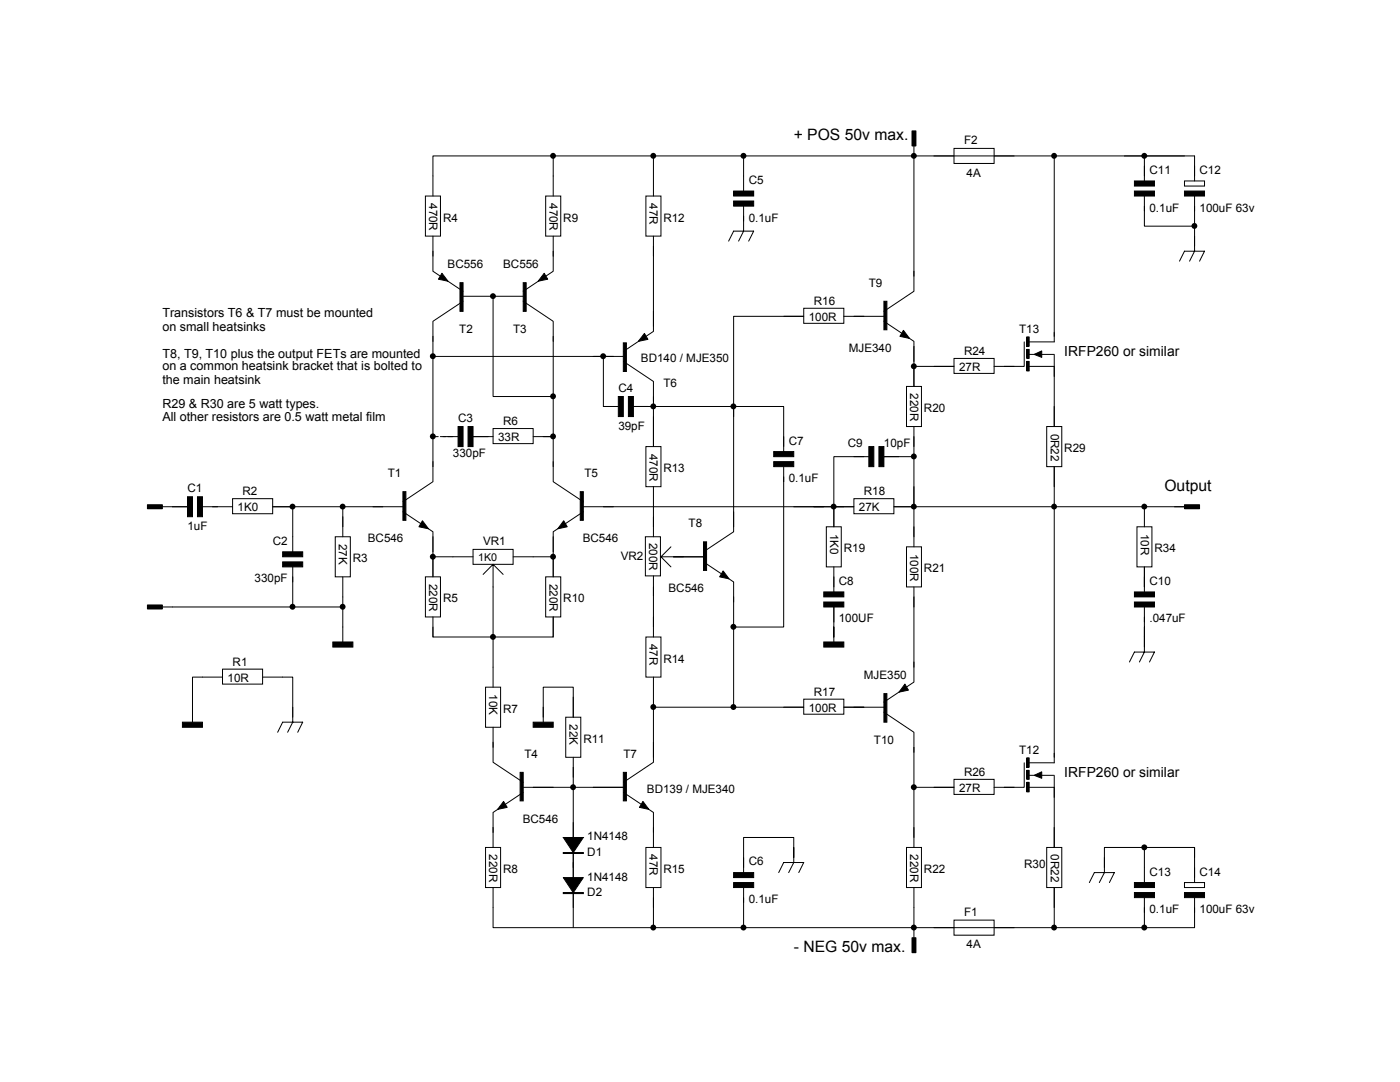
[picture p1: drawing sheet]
<svg xmlns="http://www.w3.org/2000/svg" width="279mm" height="216mm" viewBox="0 0 279 216" stroke-linecap="round" stroke-linejoin="round" font-family="sans-serif">
<path d="M110.4 31.1v4M236.4 31.1h-150v4" fill="none" stroke="#000" stroke-width=".2"/>
<circle cx="110.4" cy="31.1" r=".59" fill="#000"/>
<path d="M84.9 39.1h3v8h-3z" fill-rule="evenodd" fill="#fff" stroke="#000" stroke-width=".2"/>
<path d="M86.4 35.1v4M86.4 47.1v4" fill="none" stroke="#000" stroke-width=".2"/>
<path d="M108.9 39.1h3v8h-3z" fill-rule="evenodd" fill="#fff" stroke="#000" stroke-width=".2"/>
<path d="M110.4 35.1v4M86.4 50.1v4l6 4M92.4 59.1h12M98.4 59.1v20h12M110.4 50.1v4l-6 4M110.4 47.1v4M86.4 67.1v26M86.4 71.1h36M92.4 60.1l-6 4v4M104.4 60.1l6 4v4M110.4 67.1v26" fill="none" stroke="#000" stroke-width=".2"/>
<g fill="#000">
<circle cx="98.4" cy="59.1" r=".59"/>
<circle cx="110.4" cy="79.1" r=".59"/>
</g>
<g fill="#000" stroke="#000" stroke-width=".2">
<path d="M88.2 54.5l1.2 1.6-1.9-.4zM108.6 54.5l.7 1.2-1.9 .4z"/>
<path d="M91.8 56.4h.6v5.7h-.6z" fill-rule="evenodd"/>
<path d="M104.4 56.4h.6v5.7h-.6z" fill-rule="evenodd"/>
</g>
<path d="M98.4 85.5h8v3h-8z" fill-rule="evenodd" fill="#fff" stroke="#000" stroke-width=".2"/>
<path d="M88.4 87.1h3M94.4 87.1h4M106.4 87.1h4" fill="none" stroke="#000" stroke-width=".2"/>
<g fill="#000" stroke="#000" stroke-width=".2">
<path d="M91.4 85.1h1v4h-1z" fill-rule="evenodd"/>
<path d="M93.4 85.1h1v4h-1z" fill-rule="evenodd"/>
</g>
<g fill="#000">
<circle cx="86.4" cy="71.1" r=".59"/>
<circle cx="86.4" cy="87.1" r=".59"/>
<circle cx="110.4" cy="87.1" r=".59"/>
</g>
<path d="M94.4 109.6h8v3h-8z" fill-rule="evenodd" fill="#fff" stroke="#000" stroke-width=".2"/>
<g fill="none" stroke="#000" stroke-width=".2">
<path d="M86.4 92.1v4l-6 4M110.4 92.1v4l6 4M74.4 101.1h6M80.4 102.1l6 4v4M86.4 111.1h8M86.4 107.1v10M98.4 112.6l-2 2M98.4 112.6l2 2M98.4 112.6v4.5M102.4 111.1h8M110.4 107.1v10M116.4 102.1l-6 4v4"/>
<path d="M116.4 101.1h6"/>
</g>
<g fill="#000" stroke="#000" stroke-width=".2">
<path d="M84.3 103.9l1.2 1.6-1.9-.4zM112.5 103.9l.7 1.2-1.9 .4z"/>
<path d="M80.4 98.1h.6v5.7h-.6z" fill-rule="evenodd"/>
<path d="M115.8 98.1h.6v5.7h-.6z" fill-rule="evenodd"/>
</g>
<path d="M108.9 115.1h3v8h-3z" fill-rule="evenodd" fill="#fff" stroke="#000" stroke-width=".2"/>
<path d="M98.4 117.1v16M110.4 111.1v4M86.4 125.1v2h24v-4v4" fill="none" stroke="#000" stroke-width=".2"/>
<g fill="#000">
<circle cx="86.4" cy="111.1" r=".59"/>
<circle cx="110.4" cy="111.1" r=".59"/>
<circle cx="98.4" cy="127.1" r=".59"/>
</g>
<path d="M96.9 137.1h3v8h-3z" fill-rule="evenodd" fill="#fff" stroke="#000" stroke-width=".2"/>
<path d="M98.4 133.1v4M98.4 148.1v4l6 4M98.4 145.1v4M104.4 158.1l-6 4v4M104.4 157.1h6" fill="none" stroke="#000" stroke-width=".2"/>
<g fill="#000" stroke="#000" stroke-width=".2">
<path d="M100.5 159.9l.7 1.2-1.9 .4z"/>
<path d="M103.8 154.1h.6v5.7h-.6z" fill-rule="evenodd"/>
</g>
<path d="M96.9 169.1h3v8h-3z" fill-rule="evenodd" fill="#fff" stroke="#000" stroke-width=".2"/>
<path d="M98.4 177.1v8h140M98.4 165.1v4M114.4 164.1v17" fill="none" stroke="#000" stroke-width=".2"/>
<g fill="#000" stroke="#000" stroke-width=".2">
<path d="M112.4 175.1h4l-2 3zM112.4 167.1h4l-2 3z"/>
<path d="M112.4 178.1h4v.2h-4z" fill-rule="evenodd"/>
<path d="M112.4 170.1h4v.2h-4z" fill-rule="evenodd"/>
</g>
<circle cx="114.4" cy="157.1" r=".59" fill="#000"/>
<path d="M66.9 107.1h3v8h-3z" fill-rule="evenodd" fill="#fff" stroke="#000" stroke-width=".2"/>
<path d="M58.4 107.1v3M58.4 113.1v3M68.4 103.1v4M68.4 115.1v4" fill="none" stroke="#000" stroke-width=".2"/>
<g fill="#000" stroke="#000" stroke-width=".2">
<path d="M56.4 110.1h4v1h-4z" fill-rule="evenodd"/>
<path d="M56.4 112.1h4v1h-4z" fill-rule="evenodd"/>
</g>
<path d="M46.4 99.5h8v3h-8z" fill-rule="evenodd" fill="#fff" stroke="#000" stroke-width=".2"/>
<g fill="none" stroke="#000" stroke-width=".2">
<path d="M29.4 100.7h3v.8h-3zM31.9 101.1h6.5M42.4 101.1h4M54.4 101.1h22M58.4 115.1v6h10M58.4 101.1v6M68.4 101.1v4M68.4 119.1v9M29.4 120.7h3v.8h-3zM31.9 121.1h26.5M106.4 157.1h18M124.4 158.1l6 4v4"/>
<path d="M130.4 148.1v4l-6 4"/>
</g>
<g fill="#000">
<circle cx="58.4" cy="101.1" r=".59"/>
<circle cx="68.4" cy="101.1" r=".58"/>
<circle cx="58.4" cy="121.1" r=".59"/>
<circle cx="68.4" cy="121.1" r=".59"/>
<circle cx="130.4" cy="185.1" r=".59"/>
</g>
<path d="M29.4 100.7h3v.8h-3zM29.4 120.7h3v.8h-3z" fill="#000"/>
<g fill="#000" stroke="#000" stroke-width=".2">
<path d="M128.3 159.9l1.2 1.6-1.9-.4z"/>
<path d="M66.4 128.1h4v1h-4z" fill-rule="evenodd"/>
<path d="M124.4 154.1h.6v5.7h-.6z" fill-rule="evenodd"/>
</g>
<path d="M112.9 143.1h3v8h-3z" fill-rule="evenodd" fill="#fff" stroke="#000" stroke-width=".2"/>
<path d="M114.4 139.1v4v-6h-6v6M108.4 141.1v3M114.4 151.1v34" fill="none" stroke="#000" stroke-width=".2"/>
<path d="M106.4 144.1h4v1h-4z" fill-rule="evenodd" fill="#000" stroke="#000" stroke-width=".2"/>
<path d="M128.9 39.1h3v8h-3z" fill-rule="evenodd" fill="#fff" stroke="#000" stroke-width=".2"/>
<path d="M130.4 35.1v4M130.4 47.1v4M118.4 71.1h6M120.4 71.1v10h2M124.4 72.1l6 4v4M130.4 62.1v4l-6 4M130.4 79.1v6M120.4 81.1h3M126.4 81.1h4" fill="none" stroke="#000" stroke-width=".2"/>
<g fill="#000" stroke="#000" stroke-width=".2">
<path d="M128.6 66.5l.7 1.2-1.9 .4z"/>
<path d="M123.4 79.1h1v4h-1z" fill-rule="evenodd"/>
<path d="M124.4 68.4h.6v5.7h-.6z" fill-rule="evenodd"/>
<path d="M125.4 79.1h1v4h-1z" fill-rule="evenodd"/>
</g>
<g fill="#000">
<circle cx="120.4" cy="71.1" r=".59"/>
<circle cx="130.4" cy="81.1" r=".59"/>
</g>
<path d="M128.9 89.1h3v8h-3z" fill-rule="evenodd" fill="#fff" stroke="#000" stroke-width=".2"/>
<path d="M130.4 85.1v4M130.4 97.1v4" fill="none" stroke="#000" stroke-width=".2"/>
<path d="M128.8 107.1h3v7.8h-3z" fill="#fff"/>
<path d="M128.8 107.1h3v7.8h-3zM130.4 103.1v4M130.4 114.9v4M131.9 111.1l2 2M131.9 111.1h4.5M133.9 109.1l-2 2" fill="none" stroke="#000" stroke-width=".2"/>
<path d="M128.9 127.1h3v8h-3z" fill-rule="evenodd" fill="#fff" stroke="#000" stroke-width=".2"/>
<path d="M130.4 31.1v4M130.4 49.1v16M126.4 81.1h20v24M130.4 83.1v6M120.4 101.1h48M130.4 101.1v4M130.4 117.1v10M134.4 111.1h6M140.4 112.1l6 4v4M146.4 102.1v4l-6 4M130.4 135.1v16" fill="none" stroke="#000" stroke-width=".2"/>
<g fill="#000" stroke="#000" stroke-width=".2">
<path d="M144.3 113.9l1.2 1.6-1.9-.4z"/>
<path d="M140.4 108.1h.6v5.7h-.6z" fill-rule="evenodd"/>
</g>
<circle cx="130.4" cy="141.1" r=".59" fill="#000"/>
<path d="M164.9 105.1h3v8h-3z" fill-rule="evenodd" fill="#fff" stroke="#000" stroke-width=".2"/>
<path d="M170.4 91.1h3M172.4 91.1h-6v14v-4M176.4 91.1h6M182.4 87.1v14M158.4 101.1h80M166.4 113.1v5M166.4 121.1v7" fill="none" stroke="#000" stroke-width=".2"/>
<g fill="#000" stroke="#000" stroke-width=".2">
<path d="M173.4 89.1h1v4h-1z" fill-rule="evenodd"/>
<path d="M175.4 89.1h1v4h-1z" fill-rule="evenodd"/>
<path d="M164.4 118.1h4v1h-4z" fill-rule="evenodd"/>
<path d="M164.4 120.1h4v1h-4z" fill-rule="evenodd"/>
<path d="M164.4 128.1h4v1h-4z" fill-rule="evenodd"/>
</g>
<g fill="#000">
<circle cx="166.4" cy="101.1" r=".59"/>
<circle cx="182.4" cy="101.1" r=".59"/>
</g>
<path d="M180.9 77.1h3v8h-3z" fill-rule="evenodd" fill="#fff" stroke="#000" stroke-width=".2"/>
<path d="M182.4 31.1v24M182.4 54.1v4l-6 4M168.4 63.1h-22v20M170.4 63.1h6M176.4 64.1l6 4v4M182.4 69.1v8M182.4 85.1v4" fill="none" stroke="#000" stroke-width=".2"/>
<g fill="#000" stroke="#000" stroke-width=".2">
<path d="M180.3 65.9l1.2 1.6-1.9-.4z"/>
<path d="M176.4 60.1h.6v5.7h-.6z" fill-rule="evenodd"/>
</g>
<circle cx="146.4" cy="81.1" r=".59" fill="#000"/>
<path d="M180.9 109.1h3v8h-3z" fill-rule="evenodd" fill="#fff" stroke="#000" stroke-width=".2"/>
<path d="M182.4 97.1v12M182.4 117.1v4" fill="none" stroke="#000" stroke-width=".2"/>
<path d="M180.9 169.1h3v8h-3z" fill-rule="evenodd" fill="#fff" stroke="#000" stroke-width=".2"/>
<path d="M182.4 119.1v14M182.4 132.1v4l-6 4M130.4 141.1h46M176.4 142.1l6 4v4M182.4 149.1v20M182.4 177.1v8" fill="none" stroke="#000" stroke-width=".2"/>
<g fill="#000" stroke="#000" stroke-width=".2">
<path d="M180.6 136.5l.7 1.2-1.9 .4z"/>
<path d="M176.4 138.4h.6v5.7h-.6z" fill-rule="evenodd"/>
</g>
<g fill="#000">
<circle cx="182.4" cy="31.1" r=".59"/>
<circle cx="182.4" cy="73.1" r=".59"/>
<circle cx="182.4" cy="91.1" r=".59"/>
<circle cx="210.4" cy="101.1" r=".58"/>
<circle cx="146.4" cy="141.1" r=".59"/>
<circle cx="182.4" cy="185.1" r=".59"/>
</g>
<path d="M128.9 169.1h3v8h-3z" fill-rule="evenodd" fill="#fff" stroke="#000" stroke-width=".2"/>
<g fill="none" stroke="#000" stroke-width=".2">
<path d="M228.4 111.1v6M234.4 101.1h2.5M236.4 100.7h3v.8h-3zM228.4 123.1v6M182.4 157.1h10M204.4 152.2v4.9h-4M204.9 151.2h.5v1.9h-.5zM204.9 153.7h.5v1.8h-.5zM204.9 156.1h.5v1.9h-.5zM205.4 157.1h5M205.4 154.7h5M210.4 150.3v1.9h-5"/>
<path d="M210.4 154.8v4.3M130.4 165.1v4M130.4 177.1v8"/>
</g>
<path d="M206.4 154.7l1.5-.7v1.3z" fill="#000" stroke="#000" stroke-width=".2"/>
<path d="M236.4 100.7h3v.8h-3zM204.9 151.2h.5v1.9h-.5zM204.9 153.7h.5v1.8h-.5zM204.9 156.1h.5v1.9h-.5z" fill="#000"/>
<g fill="#000">
<circle cx="182.4" cy="157.1" r=".59"/>
<circle cx="210.4" cy="185.1" r=".59"/>
</g>
<path d="M190.4 29.6h8v3h-8z" fill-rule="evenodd" fill="#fff" stroke="#000" stroke-width=".2"/>
<path d="M186.4 31.1h16" fill="none" stroke="#000" stroke-width=".2"/>
<path d="M190.4 183.6h8v3h-8z" fill-rule="evenodd" fill="#fff" stroke="#000" stroke-width=".2"/>
<path d="M225.4 132.1l1-2h4l-1 2M228.4 127.1v3l-1 2M186.4 185.1h16" fill="none" stroke="#000" stroke-width=".2"/>
<path d="M44.4 133.5h8v3h-8z" fill-rule="evenodd" fill="#fff" stroke="#000" stroke-width=".2"/>
<path d="M44.4 135.1h-6v8M52.4 135.1h6v8M38.4 141.1v3M55.4 146.1l1-2h4l-1 2M58.4 141.1v3l-1 2" fill="none" stroke="#000" stroke-width=".2"/>
<path d="M36.4 144.1h4v1h-4z" fill-rule="evenodd" fill="#000" stroke="#000" stroke-width=".2"/>
<path d="M236.4 36.1h4v1h-4z" fill-rule="evenodd" fill="#fff" stroke="#000" stroke-width=".2"/>
<path d="M238.4 31.1v5M238.4 39.1v3" fill="none" stroke="#000" stroke-width=".2"/>
<path d="M236.4 38.1h4v1h-4z" fill-rule="evenodd" fill="#000" stroke="#000" stroke-width=".2"/>
<g fill="#000">
<circle cx="228.4" cy="31.1" r=".59"/>
<circle cx="238.4" cy="45.1" r=".59"/>
</g>
<path d="M236.4 176.1h4v1h-4z" fill-rule="evenodd" fill="#fff" stroke="#000" stroke-width=".2"/>
<g fill="none" stroke="#000" stroke-width=".2">
<path d="M182 26.1h.8v3h-.8zM182.4 28.6v2.5M235.4 52.1l1-2h4l-1 2M238.4 47.1v3l-1 2M34.4 101.1h3M40.4 101.1h3M217.4 176.1l1-2h4l-1 2M220.4 171.1v3l-1 2M228.4 173.1v3M228.4 179.1v6M238.4 169.1h-18v4M238.4 171.1v-2v6"/>
<path d="M238.4 173.1v3M238.4 179.1v6M182 187.1h.8v3h-.8zM182.4 185.1v2.5"/>
</g>
<g fill="#000" stroke="#000" stroke-width=".2">
<path d="M37.4 99.1h1v4h-1z" fill-rule="evenodd"/>
<path d="M39.4 99.1h1v4h-1z" fill-rule="evenodd"/>
<path d="M226.4 176.1h4v1h-4z" fill-rule="evenodd"/>
<path d="M226.4 178.1h4v1h-4z" fill-rule="evenodd"/>
<path d="M236.4 178.1h4v1h-4z" fill-rule="evenodd"/>
</g>
<g fill="#000">
<circle cx="130.4" cy="31.1" r=".59"/>
<circle cx="228.4" cy="169.1" r=".59"/>
</g>
<path d="M182 26.1h.8v3h-.8zM182 187.1h.8v3h-.8z" fill="#000"/>
<path d="M84.9 115.1h3v8h-3z" fill-rule="evenodd" fill="#fff" stroke="#000" stroke-width=".2"/>
<g fill="none" stroke="#000" stroke-width=".2">
<path d="M146.4 38.1h4v1h-4zM148.4 31.1v7M145.4 48.1l1-2h4l-1 2M148.4 41.1v5l-1 2M86.4 87.1h1.1M87.9 87.1h1M89.4 87.1h1M86.4 111.1v4M86.4 123.1v4M148.4 171.1v3M148.4 177.1v8M155.4 174.1l1-2h4l-1 2"/>
<path d="M158.4 171.1v-4h-10v6M158.4 169.1v3l-1 2"/>
</g>
<path d="M146.4 38.1h4v1h-4z" fill="#000"/>
<g fill="#000" stroke="#000" stroke-width=".2">
<path d="M146.4 40.1h4v1h-4z" fill-rule="evenodd"/>
<path d="M146.4 174.1h4v1h-4z" fill-rule="evenodd"/>
<path d="M146.4 176.1h4v1h-4z" fill-rule="evenodd"/>
</g>
<g fill="#000">
<circle cx="148.4" cy="31.1" r=".59"/>
<circle cx="148.4" cy="185.1" r=".59"/>
</g>
<path d="M160.4 61.5h8v3h-8z" fill-rule="evenodd" fill="#fff" stroke="#000" stroke-width=".2"/>
<path d="M156.4 63.1h4M168.4 63.1h4" fill="none" stroke="#000" stroke-width=".2"/>
<path d="M160.4 139.5h8v3h-8z" fill-rule="evenodd" fill="#fff" stroke="#000" stroke-width=".2"/>
<path d="M146.4 81.1h10v8M156.4 95.1v30h-10M156.4 87.1v3M156.4 93.1v3M146.4 119.1v22M156.4 141.1h4M168.4 141.1h4" fill="none" stroke="#000" stroke-width=".2"/>
<g fill="#000" stroke="#000" stroke-width=".2">
<path d="M154.4 90.1h4v1h-4z" fill-rule="evenodd"/>
<path d="M154.4 92.1h4v1h-4z" fill-rule="evenodd"/>
</g>
<g fill="#000">
<circle cx="228.4" cy="101.1" r=".59"/>
<circle cx="146.4" cy="125.1" r=".59"/>
</g>
<path d="M170.4 99.5h8v3h-8z" fill-rule="evenodd" fill="#fff" stroke="#000" stroke-width=".2"/>
<path d="M224.4 31.1h14M210.4 73.1v78M166.4 101.1h4M178.4 101.1h4" fill="none" stroke="#000" stroke-width=".2"/>
<circle cx="228.4" cy="185.1" r=".59" fill="#000"/>
<path d="M208.9 85.1h3v8h-3z" fill-rule="evenodd" fill="#fff" stroke="#000" stroke-width=".2"/>
<path d="M210.4 31.1v37.1h-5M204.4 68.2v4.9h-4M204.9 67.2h.5v1.9h-.5zM204.9 69.7h.5v1.8h-.5zM204.9 72.1h.5v1.9h-.5zM205.4 73.1h5M205.4 70.7h5M210.4 70.8v4.3M210.4 81.1v4M210.4 93.1v4M210.4 157.1v28" fill="none" stroke="#000" stroke-width=".2"/>
<path d="M206.4 70.7l1.5-.7v1.3z" fill="#000" stroke="#000" stroke-width=".2"/>
<path d="M204.9 67.2h.5v1.9h-.5zM204.9 69.7h.5v1.8h-.5zM204.9 72.1h.5v1.9h-.5z" fill="#000"/>
<path d="M208.9 169.1h3v8h-3z" fill-rule="evenodd" fill="#fff" stroke="#000" stroke-width=".2"/>
<path d="M182.4 73.1h10M210.4 165.1v4M210.4 177.1v4" fill="none" stroke="#000" stroke-width=".2"/>
<path d="M190.4 71.5h8v3h-8z" fill-rule="evenodd" fill="#fff" stroke="#000" stroke-width=".2"/>
<path d="M186.4 73.1h4M198.4 73.1h4" fill="none" stroke="#000" stroke-width=".2"/>
<path d="M190.4 155.5h8v3h-8z" fill-rule="evenodd" fill="#fff" stroke="#000" stroke-width=".2"/>
<path d="M226.4 118.1h4v1h-4zM228.4 115.1v3M228.4 121.1v3M186.4 157.1h4M198.4 157.1h4" fill="none" stroke="#000" stroke-width=".2"/>
<path d="M226.4 118.1h4v1h-4z" fill="#000"/>
<path d="M226.4 120.1h4v1h-4z" fill-rule="evenodd" fill="#000" stroke="#000" stroke-width=".2"/>
<path d="M226.9 105.1h3v8h-3z" fill-rule="evenodd" fill="#fff" stroke="#000" stroke-width=".2"/>
<path d="M228.4 31.1v5M228.4 39.1v3M228.4 41.1v4h10M238.4 41.1v8M228.4 101.1v4M228.4 113.1v4M228.4 169.1v4" fill="none" stroke="#000" stroke-width=".2"/>
<g fill="#000" stroke="#000" stroke-width=".2">
<path d="M226.4 36.1h4v1h-4z" fill-rule="evenodd"/>
<path d="M226.4 38.1h4v1h-4z" fill-rule="evenodd"/>
</g>
<circle cx="210.4" cy="31.1" r=".59" fill="#000"/>
<g font-size="3.1">
<text x="158.4" y="27.9">+ POS 50v max.</text>
<text x="232.4" y="97.9">Output</text>
<text x="158.4" y="189.9">- NEG 50v max.</text>
</g>
<g font-size="2.8">
<text x="212.4" y="71.1">IRFP260 or similar</text>
<text x="212.4" y="155.1">IRFP260 or similar</text>
</g>
<g font-size="2.5">
<text x="32.4" y="63.4">Transistors T6 &amp; T7 must be mounted</text>
<text x="32.4" y="66">on small heatsinks</text>
<text x="32.4" y="71.4">T8, T9, T10 plus the output FETs are mounted</text>
<text x="32.4" y="73.9">on a common heatsink bracket that is bolted to</text>
<text x="32.4" y="76.7">the main heatsink</text>
<text x="32.4" y="81.4">R29 &amp; R30 are 5 watt types.</text>
<text x="32.4" y="84.1">All other resistors are 0.5 watt metal film</text>
</g>
<g font-size="2.3">
<text x="192.4" y="28.7">F2</text>
<text x="192.9" y="35.2">4A</text>
<text x="229.4" y="34.7">C11</text>
<text x="239.4" y="34.7">C12</text>
<text x="85.7" y="40.5" transform="rotate(90 85.7 40.5)">470R</text>
<text x="109.6" y="40.5" transform="rotate(90 109.6 40.5)">470R</text>
<text x="129.6" y="40.5" transform="rotate(90 129.6 40.5)">47R</text>
<text x="149.4" y="36.7">C5</text>
<text x="88.4" y="44.2">R4</text>
<text x="112.4" y="44.2">R9</text>
<text x="132.4" y="44.2">R12</text>
<text x="149.4" y="44.2">0.1uF</text>
<text x="229.4" y="42.2">0.1uF</text>
<text x="239.4" y="42.2">100uF 63v</text>
<text x="89.3" y="53.5">BC556</text>
<text x="100.4" y="53.5">BC556</text>
<text x="173.4" y="57.2">T9</text>
<text x="161.4" y="64">100R</text>
<text x="162.4" y="60.8">R16</text>
<text x="91.7" y="66.5">T2</text>
<text x="102.4" y="66.5">T3</text>
<text x="169.4" y="70.2">MJE340</text>
<text x="192.4" y="70.8">R24</text>
<text x="203.4" y="66.4">T13</text>
<text x="127.9" y="72.3">BD140 / MJE350</text>
<text x="132.4" y="77.2">T6</text>
<text x="191.4" y="74">27R</text>
<text x="123.4" y="78.2">C4</text>
<text x="181.7" y="78.5" transform="rotate(90 181.7 78.5)">220R</text>
<text x="184.4" y="82.2">R20</text>
<text x="91.4" y="84.2">C3</text>
<text x="99.4" y="88">33R</text>
<text x="100.4" y="84.8">R6</text>
<text x="123.4" y="85.7">39pF</text>
<text x="157.4" y="88.7">C7</text>
<text x="169.2" y="89.2">C9</text>
<text x="176.4" y="89.2">10pF</text>
<text x="209.7" y="86.5" transform="rotate(90 209.7 86.5)">0R22</text>
<text x="77.4" y="95.2">T1</text>
<text x="90.4" y="91.2">330pF</text>
<text x="116.6" y="95.2">T5</text>
<text x="129.6" y="90.5" transform="rotate(90 129.6 90.5)">470R</text>
<text x="132.4" y="94.2">R13</text>
<text x="212.4" y="90.2">R29</text>
<text x="37.4" y="98.2">C1</text>
<text x="48.4" y="98.8">R2</text>
<text x="157.4" y="96.2">0.1uF</text>
<text x="172.4" y="98.8">R18</text>
<text x="37.4" y="105.7">1uF</text>
<text x="47.4" y="102">1K0</text>
<text x="137.4" y="105.2">T8</text>
<text x="165.7" y="106.5" transform="rotate(90 165.7 106.5)">1K0</text>
<text x="171.4" y="102">27K</text>
<text x="227.6" y="106.5" transform="rotate(90 227.6 106.5)">10R</text>
<text x="54.4" y="108.7">C2</text>
<text x="67.6" y="108.5" transform="rotate(90 67.6 108.5)">27K</text>
<text x="70.4" y="112.2">R3</text>
<text x="73.4" y="108.2">BC546</text>
<text x="96.4" y="108.8">VR1</text>
<text x="116.3" y="108.2">BC546</text>
<text x="123.9" y="111.8">VR2</text>
<text x="129.5" y="108.3" transform="rotate(90 129.5 108.3)">200R</text>
<text x="168.4" y="110.2">R19</text>
<text x="181.7" y="110.5" transform="rotate(90 181.7 110.5)">100R</text>
<text x="230.4" y="110.2">R34</text>
<text x="50.8" y="116.2">330pF</text>
<text x="85.7" y="116.5" transform="rotate(90 85.7 116.5)">220R</text>
<text x="109.6" y="116.5" transform="rotate(90 109.6 116.5)">220R</text>
<text x="133.4" y="118.2">BC546</text>
<text x="167.4" y="116.7">C8</text>
<text x="184.4" y="114.2">R21</text>
<text x="229.4" y="116.7">C10</text>
<text x="88.4" y="120.2">R5</text>
<text x="112.4" y="120.2">R10</text>
<text x="167.4" y="124.2">100UF</text>
<text x="229.4" y="124.2">.047uF</text>
<text x="129.6" y="128.5" transform="rotate(90 129.6 128.5)">47R</text>
<text x="45.4" y="136">10R</text>
<text x="46.4" y="132.8">R1</text>
<text x="132.4" y="132.2">R14</text>
<text x="172.4" y="135.5">MJE350</text>
<text x="97.6" y="138.5" transform="rotate(90 97.6 138.5)">10K</text>
<text x="100.4" y="142.2">R7</text>
<text x="161.4" y="142">100R</text>
<text x="162.4" y="138.8">R17</text>
<text x="113.6" y="144.5" transform="rotate(90 113.6 144.5)">22K</text>
<text x="116.4" y="148.2">R11</text>
<text x="174.4" y="148.5">T10</text>
<text x="104.6" y="151.2">T4</text>
<text x="124.4" y="151.2">T7</text>
<text x="192.4" y="154.8">R26</text>
<text x="203.4" y="150.4">T12</text>
<text x="129.1" y="158.2">BD139 / MJE340</text>
<text x="191.4" y="158">27R</text>
<text x="104.3" y="164.2">BC546</text>
<text x="117.2" y="167.7">1N4148</text>
<text x="97.6" y="170.5" transform="rotate(90 97.6 170.5)">220R</text>
<text x="117.2" y="170.7">D1</text>
<text x="129.6" y="170.5" transform="rotate(90 129.6 170.5)">47R</text>
<text x="149.4" y="172.7">C6</text>
<text x="181.7" y="170.5" transform="rotate(90 181.7 170.5)">220R</text>
<text x="204.4" y="173.2">R30</text>
<text x="209.7" y="170.5" transform="rotate(90 209.7 170.5)">0R22</text>
<text x="100.4" y="174.2">R8</text>
<text x="117.2" y="178.7">D2</text>
<text x="117.2" y="175.7">1N4148</text>
<text x="132.4" y="174.2">R15</text>
<text x="184.4" y="174.2">R22</text>
<text x="229.4" y="174.7">C13</text>
<text x="239.4" y="174.7">C14</text>
<text x="149.4" y="180.2">0.1uF</text>
<text x="192.4" y="182.7">F1</text>
<text x="229.4" y="182.2">0.1uF</text>
<text x="239.4" y="182.2">100uF 63v</text>
<text x="192.9" y="189.2">4A</text>
</g>
<text font-size="2.1" x="95.4" y="111.8">1K0</text>
</svg>
